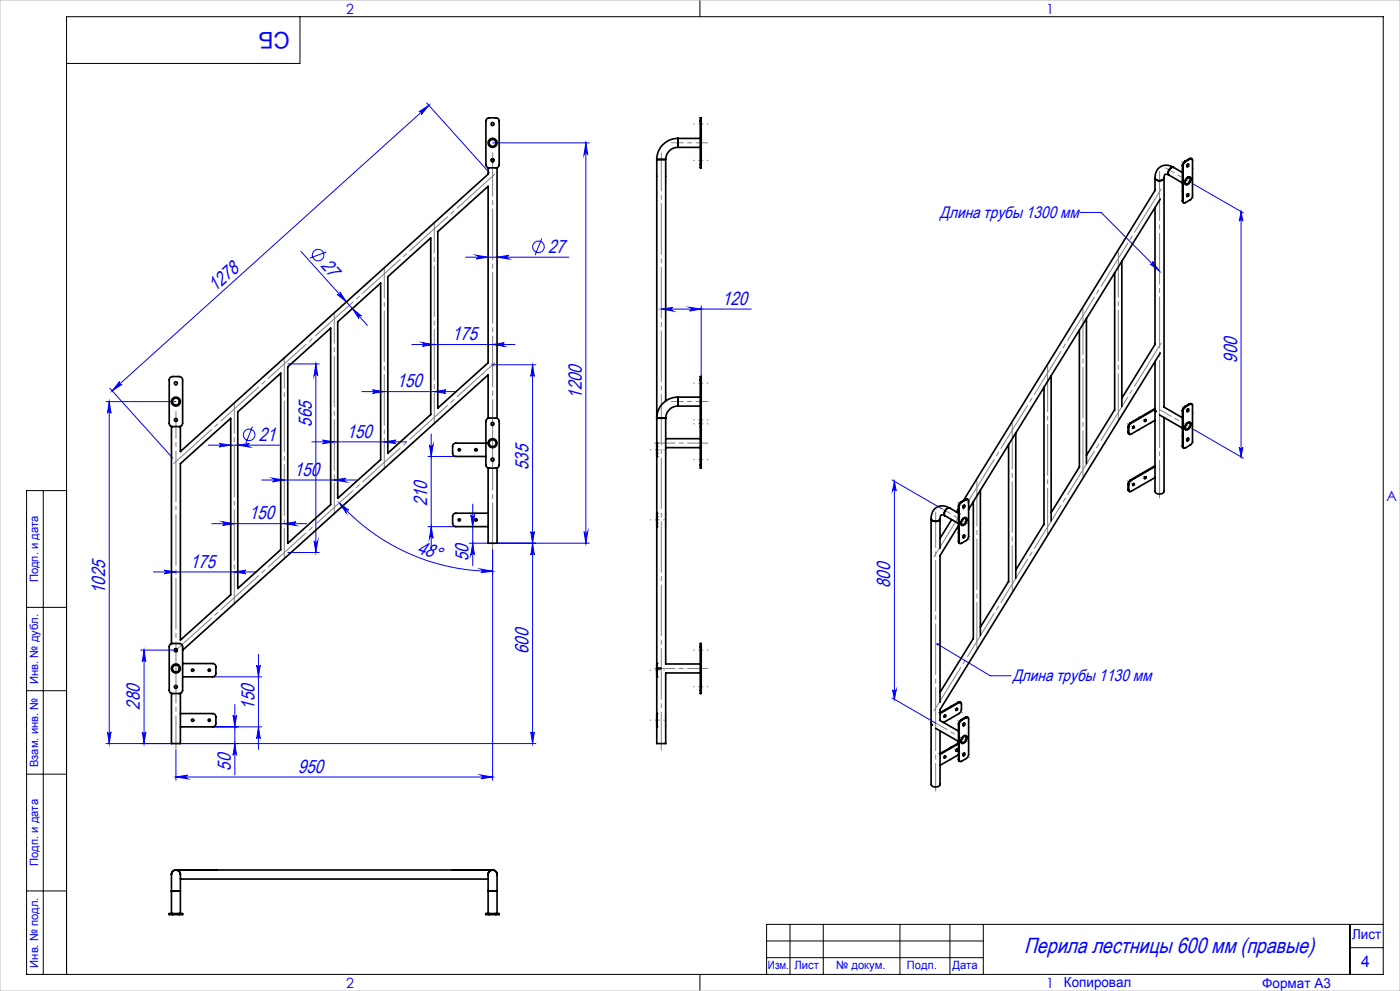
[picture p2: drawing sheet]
<svg xmlns="http://www.w3.org/2000/svg" width="420mm" height="297mm" viewBox="0 0 420 297" stroke-linecap="round" stroke-linejoin="round" font-family="sans-serif">
<g fill="none" stroke="#00f" stroke-width=".3">
<path d="M125.7 33.5l3-1.9-2.3 2.7a.54 .54 0 0 0 0-.7 .54 .54 0 0 0-.7-.1zM128 30.8l18.9 21M128.7 31.6l-95 85.5M147.8 42.8h29M175.8 42.8l.5 3.5a.55 .55 0 0 0-.5-.5 .55 .55 0 0 0-.6 .5zM175.8 42.8v120M358.1 55.2l14.9 8.6M90.3 75.3l19.9 22.2M97.9 75.5l-4.9 1.9M139.7 77.1h31M142.9 76.5l3.5 .6-3.5 .5a.55 .55 0 0 0 .5-.5 .55 .55 0 0 0-.5-.6zM149.1 77.1l3.5-.6a.55 .55 0 0 0-.5 .6 .55 .55 0 0 0 .5 .5z"/>
<path d="M162.5 71.5l-2 4.9M324.1 63.7h6.2l17.5 17.5M345 79.1a.52 .52 0 0 0 .8 0 .52 .52 0 0 0 0-.7l2 2.8zM372.3 63.4v73.5M372.3 63.4l.6 2.9a.54 .54 0 0 0-.6-.5 .54 .54 0 0 0-.5 .5zM101.2 88.3a.55 .55 0 0 0 .7 0 .55 .55 0 0 0 .1-.8l1.9 3zM105.7 92.5l2.7 2.2a.54 .54 0 0 0-.7 0 .54 .54 0 0 0 0 .8zM198.4 92.6h27M198.4 92.6l3.5-.5a.55 .55 0 0 0-.5 .6 .55 .55 0 0 0 .5 .5zM206.9 92.1l3.5 .5-3.5 .6a.55 .55 0 0 0 .5-.5 .55 .55 0 0 0-.5-.6zM210.4 91.6v21.3M33 116.4l18.9 20.9"/>
<path d="M35.9 114.4a.55 .55 0 0 0 0 .7 .55 .55 0 0 0 .7 .1l-2.9 1.9zM86.4 109.1h9.4M94.8 109.1v56.5M94.8 109.1l.5 3.5a.55 .55 0 0 0-.5-.5 .55 .55 0 0 0-.6 .5zM108.5 117.4h28.5M111.8 116.8l3.5 .6-3.5 .5a.53 .53 0 0 0 .5-.5 .53 .53 0 0 0-.5-.6zM123.5 103.3h31M126.8 102.7l3.5 .6-3.5 .5a.55 .55 0 0 0 .5-.6 .55 .55 0 0 0-.5-.5zM130.3 117.4l3.5-.6a.53 .53 0 0 0-.5 .6 .53 .53 0 0 0 .5 .5zM147.8 109.3h13M147.8 103.3l3.5-.6a.55 .55 0 0 0-.5 .5 .55 .55 0 0 0 .5 .6zM159.8 109.3l.5 3.5a.53 .53 0 0 0-.5-.5 .53 .53 0 0 0-.6 .5z"/>
<path d="M159.8 109.3v113.5M31.8 120.4h21M32.8 120.4l.5 3.5a.53 .53 0 0 0-.5-.5 .53 .53 0 0 0-.6 .5zM32.8 120.4v102.4M62.5 133.4h21.4M65.7 132.9l3.5 .5-3.5 .5a.53 .53 0 0 0 .5-.5 .53 .53 0 0 0-.5-.5zM71.3 133.4l3.5-.5a.53 .53 0 0 0-.5 .5 .53 .53 0 0 0 .5 .5zM75.7 127.8l-1.9 5M93.6 132.4h28.4M96.8 131.9l3.5 .5-3.5 .6a.53 .53 0 0 0 .5-.6 .53 .53 0 0 0-.5-.5zM115.3 132.4l3.5-.5a.53 .53 0 0 0-.6 .5 .53 .53 0 0 0 .6 .6zM128.4 136.8h8.4"/>
<path d="M128.8 133.3a.55 .55 0 0 0 .6 .5 .55 .55 0 0 0 .5-.5l-.5 3.5zM129.4 130.1v34.4M358.1 128.7l14.9 8.6M371.8 134.1a.54 .54 0 0 0 .5 .4 .54 .54 0 0 0 .6-.4l-.6 2.8zM63.5 156.9h28.5M66.8 156.4l3.5 .5-3.5 .6a.55 .55 0 0 0 .5-.6 .55 .55 0 0 0-.5-.5zM78.5 143.9h28.5M81.8 143.3l3.5 .6-3.5 .5a.55 .55 0 0 0 .5-.5 .55 .55 0 0 0-.5-.6zM85.3 156.9l3.5-.5a.55 .55 0 0 0-.5 .5 .55 .55 0 0 0 .5 .6zM100.3 143.9l3.5-.6a.55 .55 0 0 0-.5 .6 .55 .55 0 0 0 .5 .5zM101.8 150.7l2.8 2.2a.54 .54 0 0 0-.7 0 .54 .54 0 0 0-.1 .7zM101.8 150.7a62 62 0 0 0 46 20.5"/>
<path d="M128.4 157.8h8.4M129.4 157.8l.5 3.5a.55 .55 0 0 0-.5-.5 .55 .55 0 0 0-.6 .5zM141.3 154.3a.55 .55 0 0 0 .5 .5 .55 .55 0 0 0 .5-.5l-.5 3.5zM141.8 151.1v18.4M159.2 159.3a.53 .53 0 0 0 .6 .5 .53 .53 0 0 0 .5-.5l-.5 3.5zM175.2 159.3a.55 .55 0 0 0 .6 .5 .55 .55 0 0 0 .5-.5l-.5 3.5zM267.6 143.8l14.9 8.6M268.3 144.2v65.4M268.3 144.2l.6 2.9a.56 .56 0 0 0-.6-.4 .56 .56 0 0 0-.5 .4zM46 171.4h31M49.3 170.9l3.5 .5-3.5 .5a.53 .53 0 0 0 .5-.5 .53 .53 0 0 0-.5-.5zM70.3 171.4l3.5-.5a.53 .53 0 0 0-.5 .5 .53 .53 0 0 0 .5 .5z"/>
<path d="M86.4 165.6h9.4M94.2 162.1a.55 .55 0 0 0 .6 .5 .55 .55 0 0 0 .5-.5l-.5 3.5zM140.8 162.8h5.6M141.8 162.8l.5 3.5a.55 .55 0 0 0-.5-.5 .55 .55 0 0 0-.5 .5zM144.3 170.6l3.5 .6-3.5 .4a.53 .53 0 0 0 .5-.5 .53 .53 0 0 0-.5-.5zM147.8 164.8v69.1M149.1 162.8h27.7M159.8 162.8l.5 3.5a.53 .53 0 0 0-.5-.5 .53 .53 0 0 0-.6 .5zM42.2 194.8h10.6M43.2 194.8l.5 3.6a.53 .53 0 0 0-.5-.6 .53 .53 0 0 0-.5 .6zM43.2 194.8v28M77 199.4a.53 .53 0 0 0 .5 .4 .53 .53 0 0 0 .6-.4l-.6 3.4z"/>
<path d="M77.5 196.1v28.5M281.3 193l15.8 9.5h6.2M32.2 219.4a.53 .53 0 0 0 .6 .5 .53 .53 0 0 0 .5-.5l-.5 3.4zM42.7 219.4a.53 .53 0 0 0 .5 .5 .53 .53 0 0 0 .5-.5l-.5 3.4zM63.8 217.8h14.7M63.8 202.8h14.7M69.9 214.3a.53 .53 0 0 0 .5 .6 .53 .53 0 0 0 .6-.6l-.6 3.5zM70.4 211.1v21.1M77.5 217.8l.6 3.6a.53 .53 0 0 0-.6-.6 .53 .53 0 0 0-.5 .6zM159.2 219.4a.53 .53 0 0 0 .6 .5 .53 .53 0 0 0 .5-.5l-.5 3.4zM267.6 209.2l13.1 7.5M267.8 206.7a.58 .58 0 0 0 .5 .4 .58 .58 0 0 0 .6-.4l-.6 2.9z"/>
<path d="M31.8 222.8h19.6M52.8 232.9l3.5-.6a.55 .55 0 0 0-.5 .5 .55 .55 0 0 0 .5 .6zM52.8 224.9v9M52.8 232.9h95M54.1 222.8h106.7M70.4 222.8l.6 3.5a.53 .53 0 0 0-.6-.5 .53 .53 0 0 0-.5 .5zM144.3 232.3l3.5 .6-3.5 .5a.55 .55 0 0 0 .5-.6 .55 .55 0 0 0-.5-.5z"/>
<circle cx="95.4" cy="76.5" r="1.73"/>
<circle cx="161.5" cy="74" r="1.73"/>
<circle cx="74.7" cy="130.3" r="1.73"/>
</g>
<path d="M147.3 109.3h1M147.4 109l.7 .7M147.8 108.8v1M148.1 109l-.7 .7M52.3 194.8h1M52.4 194.5l.7 .7M52.8 194.3v1.1M53.1 194.5l-.7 .7" fill="none" stroke="#c0c0c0" stroke-width=".7" stroke-linecap="butt"/>
<g fill="none" stroke="#808080" stroke-width=".3" stroke-dasharray="15.2 1.3 1.3 1.3" stroke-dashoffset="15">
<path d="M208.1 37.2h4.3M208.1 48.1h4.3M354.4 48.4l3.7 2.2M354.4 57.3l3.7 2.2M208.1 114.8h4.3M199.3 134.8h-4.3M208.1 127h4.3M208.1 137.7h4.3M208.1 125.8h4.3M341.8 129.1l-3.7-2.2M345.3 127l-3.7-2.1M354.4 121.8l3.7 2.2"/>
<path d="M354.4 130.6l3.7 2.1M199.3 155.8h-4.3M287.2 150.7l3.7 2.1M287.2 159.6l3.7 2.2M341.8 146.2l-3.7-2.1M345.3 144.2l-3.7-2.2M208.1 194.8h4.3M199.3 215.8h-4.3M199.3 200.8h-4.3M208.1 205.8h4.3M285.2 215.6l-3.7-2.1M287.2 216l3.7 2.1"/>
<path d="M288.8 213.6l-3.7-2.1M285.2 227.9l-3.7-2.1M287.2 225l3.7 2.1M288.8 225.8l-3.7-2.1"/>
</g>
<path d="M201.4 42.8h11M201.4 120.3h11" fill="none" stroke="#808080" stroke-width=".3" stroke-dasharray="15.2 1.3 1.3 1.3" stroke-dashoffset="11.6"/>
<path d="M196.4 132.8h16M196.4 200.3h16" fill="none" stroke="#808080" stroke-width=".3" stroke-dasharray="15.2 1.3 1.3 1.3" stroke-dashoffset="9.1"/>
<path d="M198.4 224.8v-179" fill="none" stroke="#808080" stroke-width=".3" stroke-dasharray="15.2 1.3 1.3 1.3" stroke-dashoffset="3.8"/>
<path d="M280.7 216.7v-63.2" fill="none" stroke="#808080" stroke-width=".3" stroke-dasharray="15.2 1.3 1.3 1.3" stroke-dashoffset="4.6"/>
<path d="M335.5 125.6v-50.1M314.3 159.9v-50.1M324.9 142.8v-50.2M303.7 177.1v-50.2M293.1 194.2v-50.1" fill="none" stroke="#808080" stroke-width=".3" stroke-dasharray="15.2 1.3 1.3 1.3" stroke-dashoffset="1.6"/>
<path d="M347.9 149.3v-26.5" fill="none" stroke="#808080" stroke-width=".3" stroke-dasharray="15.2 1.3 1.3 1.3" stroke-dashoffset="3.9"/>
<path d="M349.7 50.3l8.4 4.9M282.5 152.4l8.4 4.9" fill="none" stroke="#808080" stroke-width=".3" stroke-dasharray="15.2 1.3 1.3 1.3" stroke-dashoffset="12.3"/>
<path d="M347.9 122.8l10.2 5.9M280.7 216.7l10.2 5.9" fill="none" stroke="#808080" stroke-width=".3" stroke-dasharray="15.2 1.3 1.3 1.3" stroke-dashoffset="11.2"/>
<path d="M51.3 139.7l98-88.2M279.6 167.8l69.3-112.1M51.3 196.2l98-88.2M279.6 213.9l69.3-112" fill="none" stroke="#808080" stroke-width=".3" stroke-dasharray="15.2 1.3 1.3 1.3" stroke-dashoffset="-1.1"/>
<path d="M347.9 122.8v-71.4" fill="none" stroke="#808080" stroke-width=".3" stroke-dasharray="15.2 1.3 1.3 1.3" stroke-dashoffset=".5"/>
<path d="M280.7 237.1v-20.4" fill="none" stroke="#808080" stroke-width=".3" stroke-dasharray="15.2 1.3 1.3 1.3" stroke-dashoffset="7"/>
<path d="M52.8 200.3v-77" fill="none" stroke="#808080" stroke-width=".3" stroke-dasharray="15.2 1.3 1.3 1.3" stroke-dashoffset="7.2"/>
<path d="M130.3 127.1v-60.5M100.3 154.1v-60.5M115.3 140.6v-60.5M85.3 167.6v-60.5M70.3 181.1v-60.5" fill="none" stroke="#808080" stroke-width=".3" stroke-dasharray="15.2 1.3 1.3 1.3" stroke-dashoffset="5.9"/>
<path d="M147.8 164.8v-32" fill="none" stroke="#808080" stroke-width=".3" stroke-dasharray="15.2 1.3 1.3 1.3" stroke-dashoffset="1.1"/>
<path d="M147.8 132.8v-87" fill="none" stroke="#808080" stroke-width=".3" stroke-dasharray="15.2 1.3 1.3 1.3" stroke-dashoffset="2.2"/>
<path d="M52.8 224.8v-24.5" fill="none" stroke="#808080" stroke-width=".3" stroke-dasharray="15.2 1.3 1.3 1.3" stroke-dashoffset="4.9"/>
<g fill="none" stroke="#000" stroke-width=".3">
<path d="M90 5v14h-70M210 0v5M13 147v145M20 147h-12v145h407v-287h-395v287M8 182h12M8 207h12M8 232h12M8 267h12M237 277v15M247 277v15M270 277v15M285 277v15"/>
<path d="M295 277v15M405 277v15M415 277h-185v15M210 292v5M230 282h65M230 287h65M405 284h10"/>
</g>
<path d="M0 0h420v297h-420z" fill="none" stroke="#c0c0c0" stroke-width=".3"/>
<g fill="#00f">
<path d="M281 192.9a.36 .36 0 0 0 .2 .5 .36 .36 0 0 0 .4-.4 .36 .36 0 0 0-.6-.2l.3 .2zM345.8 78.4l2 2.8-2.8-2.1a.52 .52 0 0 0 .8 0 .52 .52 0 0 0 0-.7z"/>
<path d="M43.2 194.8l.5 3.6a.53 .53 0 0 0-.5-.6 .53 .53 0 0 0-.5 .6zM42.7 219.4a.53 .53 0 0 0 .5 .5 .53 .53 0 0 0 .5-.5l-.5 3.4zM159.8 109.3l.5 3.5a.53 .53 0 0 0-.5-.5 .53 .53 0 0 0-.6 .5zM159.2 159.3a.53 .53 0 0 0 .6 .5 .53 .53 0 0 0 .5-.5l-.5 3.5z"/>
<path d="M105.7 92.5l2.7 2.2a.54 .54 0 0 0-.7 0 .54 .54 0 0 0 0 .8zM101.2 88.3a.55 .55 0 0 0 .7 0 .55 .55 0 0 0 .1-.8l1.9 3z"/>
<path d="M144.3 232.3l3.5 .6-3.5 .5a.55 .55 0 0 0 .5-.6 .55 .55 0 0 0-.5-.5zM52.8 232.9l3.5-.6a.55 .55 0 0 0-.5 .5 .55 .55 0 0 0 .5 .6z"/>
<path d="M142.9 76.5l3.5 .6-3.5 .5a.55 .55 0 0 0 .5-.5 .55 .55 0 0 0-.5-.6zM149.1 77.1l3.5-.6a.55 .55 0 0 0-.5 .6 .55 .55 0 0 0 .5 .5zM126.8 102.7l3.5 .6-3.5 .5a.55 .55 0 0 0 .5-.6 .55 .55 0 0 0-.5-.5zM147.8 103.3l3.5-.6a.55 .55 0 0 0-.5 .5 .55 .55 0 0 0 .5 .6z"/>
<path d="M81.8 143.3l3.5 .6-3.5 .5a.55 .55 0 0 0 .5-.5 .55 .55 0 0 0-.5-.6zM100.3 143.9l3.5-.6a.55 .55 0 0 0-.5 .6 .55 .55 0 0 0 .5 .5zM96.8 131.9l3.5 .5-3.5 .6a.53 .53 0 0 0 .5-.6 .53 .53 0 0 0-.5-.5zM115.3 132.4l3.5-.5a.53 .53 0 0 0-.6 .5 .53 .53 0 0 0 .6 .6z"/>
<path d="M111.8 116.8l3.5 .6-3.5 .5a.53 .53 0 0 0 .5-.5 .53 .53 0 0 0-.5-.6zM130.3 117.4l3.5-.6a.53 .53 0 0 0-.5 .6 .53 .53 0 0 0 .5 .5z"/>
<path d="M66.8 156.4l3.5 .5-3.5 .6a.55 .55 0 0 0 .5-.6 .55 .55 0 0 0-.5-.5zM85.3 156.9l3.5-.5a.55 .55 0 0 0-.5 .5 .55 .55 0 0 0 .5 .6z"/>
<path d="M65.7 132.9l3.5 .5-3.5 .5a.53 .53 0 0 0 .5-.5 .53 .53 0 0 0-.5-.5zM71.3 133.4l3.5-.5a.53 .53 0 0 0-.5 .5 .53 .53 0 0 0 .5 .5z"/>
<path d="M49.3 170.9l3.5 .5-3.5 .5a.53 .53 0 0 0 .5-.5 .53 .53 0 0 0-.5-.5zM70.3 171.4l3.5-.5a.53 .53 0 0 0-.5 .5 .53 .53 0 0 0 .5 .5z"/>
<path d="M198.4 92.6l3.5-.5a.55 .55 0 0 0-.5 .6 .55 .55 0 0 0 .5 .5zM206.9 92.1l3.5 .5-3.5 .6a.55 .55 0 0 0 .5-.5 .55 .55 0 0 0-.5-.6z"/>
<path d="M125.7 33.5l3-1.9-2.3 2.7a.54 .54 0 0 0 0-.7 .54 .54 0 0 0-.7-.1zM35.9 114.4a.55 .55 0 0 0 0 .7 .55 .55 0 0 0 .7 .1l-2.9 1.9z"/>
<path d="M175.2 159.3a.55 .55 0 0 0 .6 .5 .55 .55 0 0 0 .5-.5l-.5 3.5zM175.8 42.8l.5 3.5a.55 .55 0 0 0-.5-.5 .55 .55 0 0 0-.6 .5zM32.2 219.4a.53 .53 0 0 0 .6 .5 .53 .53 0 0 0 .5-.5l-.5 3.4zM32.8 120.4l.5 3.5a.53 .53 0 0 0-.5-.5 .53 .53 0 0 0-.6 .5zM129.4 157.8l.5 3.5a.55 .55 0 0 0-.5-.5 .55 .55 0 0 0-.6 .5zM128.8 133.3a.55 .55 0 0 0 .6 .5 .55 .55 0 0 0 .5-.5l-.5 3.5z"/>
<path d="M94.2 162.1a.55 .55 0 0 0 .6 .5 .55 .55 0 0 0 .5-.5l-.5 3.5zM94.8 109.1l.5 3.5a.55 .55 0 0 0-.5-.5 .55 .55 0 0 0-.6 .5z"/>
<path d="M267.8 206.7a.58 .58 0 0 0 .5 .4 .58 .58 0 0 0 .6-.4l-.6 2.9zM268.3 144.2l.6 2.9a.56 .56 0 0 0-.6-.4 .56 .56 0 0 0-.5 .4z"/>
<path d="M371.8 134.1a.54 .54 0 0 0 .5 .4 .54 .54 0 0 0 .6-.4l-.6 2.8zM372.3 63.4l.6 2.9a.54 .54 0 0 0-.6-.5 .54 .54 0 0 0-.5 .5z"/>
<path d="M159.8 162.8l.5 3.5a.53 .53 0 0 0-.5-.5 .53 .53 0 0 0-.6 .5zM159.2 219.4a.53 .53 0 0 0 .6 .5 .53 .53 0 0 0 .5-.5l-.5 3.4zM141.3 154.3a.55 .55 0 0 0 .5 .5 .55 .55 0 0 0 .5-.5l-.5 3.5zM141.8 162.8l.5 3.5a.55 .55 0 0 0-.5-.5 .55 .55 0 0 0-.5 .5zM69.9 214.3a.53 .53 0 0 0 .5 .6 .53 .53 0 0 0 .6-.6l-.6 3.5zM70.4 222.8l.6 3.5a.53 .53 0 0 0-.6-.5 .53 .53 0 0 0-.5 .5zM77 199.4a.53 .53 0 0 0 .5 .4 .53 .53 0 0 0 .6-.4l-.6 3.4zM77.5 217.8l.6 3.6a.53 .53 0 0 0-.6-.6 .53 .53 0 0 0-.5 .6z"/>
<path d="M101.8 150.7l2.8 2.2a.54 .54 0 0 0-.7 0 .54 .54 0 0 0-.1 .7zM144.3 170.6l3.5 .6-3.5 .4a.53 .53 0 0 0 .5-.5 .53 .53 0 0 0-.5-.5z"/>
</g>
<g fill="none" stroke="#000" stroke-width=".5">
<path d="M146 35.6l.8-.3h2a.96 .96 0 0 1 1 1v13a.96 .96 0 0 1-1 1h-2a.96 .96 0 0 1-1-1v-13zM210.1 36.3v-.2a.51 .51 0 0 1 .3-.8v1M210.1 36.3h.3M210.1 36.3v13M210.4 36.3v13M146.4 50.3v1.9l-92.3 83.1v-7.5M147.4 47.8h.7M149.1 50.3v75.1M197 47.8v175h2.7v-21.1h10.4M197 47.8h2.7M199.7 47.8v72.4M203.4 44.2a3.7 3.7 0 0 0-3.7 3.6"/>
<path d="M203.4 41.5a6.4 6.4 0 0 0-6.4 6.3M203.4 41.5v2.7M203.4 41.5h6.7M203.4 44.2h6.7M210.1 49.3v1h.3v-1M210.1 49.3h.3M346.5 53.4a1.58 1.58 0 0 0 2.7 0M346.5 53.4v3.7l-57.4 92.9M348.1 59.7l-57.5 92.9M349.2 53.4v68.6l5.5 3.2M350.7 52.5l-.1-.1a.83 .83 0 0 0-1.1-.1 .83 .83 0 0 0-.3 1.1M350.7 52.5l4 2.3"/>
<path d="M352.1 50.2a3.5 3.5 0 0 0-3.9-.3 3.5 3.5 0 0 0-1.7 3.5M352.1 50.2a1.55 1.55 0 0 0-1.4 2.3M352.1 50.2l2.6 1.5M354.7 49.6l.2 .1M354.7 49.6v10.6M354.9 49.7v10.6M355.4 48.4l-.6 .7-.1 .5M355.4 48.4l.2 .1M355.6 48.5l-.6 .7-.1 .5M355.9 53.5a.79 .79 0 0 1 1.2-.4 .79 .79 0 0 1 .1 1.2l-.4 .6a.76 .76 0 0 1-1.1 .5 .76 .76 0 0 1-.2-1.1zM356.2 58.3l.1-.2a.35 .35 0 0 1 .3 .5 .35 .35 0 0 1-.6 .1zM356.2 53.4a.56 .56 0 0 1 .8 0 .56 .56 0 0 1 0 .9l-.3 .4a.61 .61 0 0 1-1 .3 .61 .61 0 0 1 0-1z"/>
<path d="M356.2 49.3a.28 .28 0 0 1 .5 0 .28 .28 0 0 1-.1 .4 .28 .28 0 0 1-.3 .3 .28 .28 0 0 1-.3-.3zM356.4 49.2l-.4 .7M356.4 58.1l-.4 .7M356.8 47.6h.7M356.8 47.6l.2 .1M356.8 47.6l-1.4 .8M357 47.7a.44 .44 0 0 1 .5-.1 .44 .44 0 0 1 .3 .5v10.7l-.6 1-1.6 .9a.42 .42 0 0 1-.5 .1 .42 .42 0 0 1-.2-.5M357 47.7l-1.4 .8M131.3 69.4l15.1-13.6v52.9l-15.1 13.6zM336.6 78.3v43.5M346.5 62.2v41.1M354.7 60.2l.4 .6"/>
<path d="M354.7 60.2l.2 .1M101.3 96.4l12.9-11.6v53l-12.9 11.5zM116.3 82.9l12.9-11.6v52.9l-12.9 11.6zM323.8 98.9v41.2M325.9 95.5v43.5M334.4 81.7v41.2M51 113.1l.8-.2h2a1.02 1.02 0 0 1 1 .9v13.1a1.02 1.02 0 0 1-1 .9h-2a.97 .97 0 0 1-1-.9v-13.1zM86.3 110l12.9-11.6v52.8l-12.9 11.6zM203.4 119a6.1 6.1 0 0 0-6.3 6.3h2.6M203.4 119v2.7M203.4 119h6.7M210.1 113.8v-.1a.51 .51 0 0 1 .3-.8v.9"/>
<path d="M210.1 113.8v13.1M210.1 113.8h.3M210.4 113.8v13.1M313.2 116.1v41.2M315.3 112.6v43.5M346.5 108.3v39a1.58 1.58 0 0 0 2.7 0v-22.2M346.5 103.2l-9.9 16.1M348.1 105.8l-66.1 106.8v3.3l5.5 3.2M51.4 127.8v65.1M54.1 139l15.1-13.6v52.9l-15.1 13.5zM71.3 123.4l12.9-11.5v52.8l-12.9 11.7zM145.8 132.8h-9a.96 .96 0 0 0-1 1v2a.96 .96 0 0 0 1 1h9"/>
<path d="M146 125.6l.8-.3h2a1.02 1.02 0 0 1 1 1v13a.96 .96 0 0 1-1 1h-2a.96 .96 0 0 1-1-1v-13zM146.4 125.4v-13l-91.6 82.5M197 132.8v1M197 132.8h.1M197 136.8h.1M197 135.8v1M197 133.8h.1M197 135.8h.1M199.7 131.5h10.4M199.7 134.2h10.4M199.7 125.3v73.7h10.4M203.4 121.7a3.7 3.7 0 0 0-3.7 3.6"/>
<path d="M203.4 121.7h6.7M210.1 139.3v1h.3v-1M210.1 126.9v.9M210.1 127.8h.3M210.1 127.8v11.5M210.1 139.3h.3M210.1 126.9h.3M210.4 126.9v.9M210.4 127.8v11.5M302.6 133.2v41.2M304.7 129.7v43.6M323.8 139.9l-8.5 13.7"/>
<path d="M334.4 122.8l-8.5 13.7M338.4 129.6l.4 .6M338.4 127.9v1.7M338.4 127.9l.2 .2M338.4 129.6l.2 .1M338.6 128.1v1.6M339.1 126.7l-.6 .7-.1 .5M339.1 126.7l.2 .2M339.3 126.9l-.6 .7-.1 .5M340 127.8l.2-.1 .1 .3-.4 .4-.1-.2zM340.1 127.8l-.3 .5M340.1 127.8h.1"/>
<path d="M343.5 125.8h.3l-.2 .5a.25 .25 0 0 1-.3-.2 .25 .25 0 0 1 .2-.3zM343.6 125.7l-.3 .5M346.5 126l-7.2 4.1a.42 .42 0 0 1-.5 .1 .42 .42 0 0 1-.2-.5M346.5 122.8l.4 .5M346.5 139.8l-7.2 4.2M346.5 139.6l-7.4 4.3M346.5 122.7l-7.2 4.2M346.5 122.4l-7.4 4.3M347.8 124.4l6.9 3.9M354.7 133.7l.4 .6M354.7 123.1v10.6M354.7 123.1l.2 .1"/>
<path d="M354.7 133.7l.2 .1M354.9 123.2v10.6M355.4 121.8l-.6 .8-.1 .5M355.4 121.8l.2 .2M355.6 122l-.6 .7-.1 .5M356 126.9a.76 .76 0 0 1 1.1-.3 .76 .76 0 0 1 .1 1.1l-.3 .6a.82 .82 0 0 1-1.3 .5 .82 .82 0 0 1 0-1.3zM356 127.1a.57 .57 0 0 1 .9-.3 .57 .57 0 0 1 .1 .9l-.2 .4a.59 .59 0 0 1-.6 .5 .59 .59 0 0 1-.6-.7zM356.2 131.4a.28 .28 0 0 1 .5 0 .28 .28 0 0 1-.1 .4 .28 .28 0 0 1-.3 .3 .28 .28 0 0 1-.3-.3zM356.2 122.7l.1-.1a.35 .35 0 0 1 .3 .5 .35 .35 0 0 1-.6 .1zM356.4 122.6l-.4 .7M356.4 131.3l-.4 .7M356.8 121l.7 .1"/>
<path d="M356.8 121l.2 .1M356.8 121l-1.4 .8M357 121.1a.44 .44 0 0 1 .5 0 .44 .44 0 0 1 .3 .5v10.8l-.6 .9-1.6 .9a.44 .44 0 0 1-.5 .1 .44 .44 0 0 1-.2-.5M357 121.1l-1.4 .9M146.4 153.8h-9.6a.97 .97 0 0 0-1 1v2a1.02 1.02 0 0 0 1 1h9.6M146.4 140.3v22.5h2.7v-22.5M197 157.8h.1M197 156.8v1M197 153.8h.1M197 153.8v1M197 156.8h.1M197 154.8h.1"/>
<path d="M279.3 155.5v79.6a1.54 1.54 0 0 0 2.7 0v-16.1M279.3 155.5a1.54 1.54 0 0 0 2.7 0M282 155.5v8.9M283.5 154.6a.88 .88 0 0 0-1.1-.3 .88 .88 0 0 0-.4 1.2M283.5 154.6l4 2.3M284.9 152.3a3.5 3.5 0 0 0-3.8-.3 3.5 3.5 0 0 0-1.8 3.5M284.9 152.3a1.56 1.56 0 0 0-1.4 2.3M284.9 152.3l2.6 1.5M285.5 155.7l-3.5 5.7M287.5 157.5l-5.5 9v44M287.5 152.4l-.6 1.1M287.5 151.7v10.6"/>
<path d="M287.5 151.7l.3 .1M287.8 151.8v10.6M288.3 150.5l-.6 .7-.2 .5M288.3 150.5l.2 .1M288.5 150.6l-.6 .7-.1 .5M288.8 155.5a.74 .74 0 0 1 1.1-.3 .74 .74 0 0 1 .1 1.1l-.3 .6a.8 .8 0 0 1-1.1 .6 .8 .8 0 0 1-.3-1.3zM289.1 151.5l.1-.1a.35 .35 0 0 1 .2 .5 .35 .35 0 0 1-.5 .1zM289.1 155.5a.57 .57 0 0 1 .8 .1 .57 .57 0 0 1-.1 .8l-.3 .5a.6 .6 0 0 1-1 .2 .6 .6 0 0 1 .1-1zM289.2 151.4l-.3 .7M289.7 149.6l.7 .1M289.7 149.6l.2 .2M289.7 149.6l-1.4 .9"/>
<path d="M289.9 149.8a.44 .44 0 0 1 .5-.1 .44 .44 0 0 1 .2 .5v10.6l-.6 1.1-1.5 .9a.42 .42 0 0 1-.5 .1 .42 .42 0 0 1-.2-.5M289.9 149.8l-1.4 .8M292 150.4v41.2M294.1 146.9v43.6M313.2 157.1l-8.5 13.7M338.4 146.7l.4 .6M338.4 145.1l.2 .1M338.4 146.7l.2 .2M338.4 145.1v1.6M338.6 145.2v1.7M339.1 143.9l-.6 .7-.1 .5M339.1 143.9l.2 .1"/>
<path d="M339.3 144l-.6 .7-.1 .5M339.9 145.1l.4-.1-.4 .6zM340.1 144.9l-.3 .5M343.4 143h.1a.23 .23 0 0 1 .3 .1 .23 .23 0 0 1-.2 .3 .23 .23 0 0 1-.3-.1zM343.6 142.9l-.3 .5M343.6 142.9h.1M346.5 143.1l-7.2 4.1a.42 .42 0 0 1-.5 .1 .42 .42 0 0 1-.2-.4M287.5 162.3l.5 .6M287.5 162.3l.3 .1M289.1 160.5a.33 .33 0 0 1 .5 .2 .33 .33 0 0 1-.4 .4 .26 .26 0 0 1-.4 0 .26 .26 0 0 1 .1-.4zM289.2 160.4v.4l-.3 .3M302.6 174.2l-8.5 13.8"/>
<path d="M51 193.1l.6-.2h2.2a1.02 1.02 0 0 1 1 .9v13.1a1.02 1.02 0 0 1-1 1h-2a.97 .97 0 0 1-1-1v-13.1zM52.5 194.5l.6 .7M54.8 198.9h9a.96 .96 0 0 1 1 .9v2.1a.96 .96 0 0 1-1 .9h-9M197 198.9h.1M210.1 193.8v-.9h.3v.9M210.1 193.8v13.1M210.1 193.8h.3M210.4 193.8v13.1M292 191.4l-10 16.1M51.4 207.8v15h2.7v-15M54.1 213.9h9.7a.96 .96 0 0 1 1 .9v2a.96 .96 0 0 1-1 1h-9.7M197 217.8h.1"/>
<path d="M197 213.9h.1M197 202.8h.1M197 200.3h1.4M210.1 206.9v.1a.51 .51 0 0 0 .3 .9v-1M210.1 206.9h.3M279.3 216.7l.4 .6M280.7 218.3l6.8 3.9M283.3 214.5l.4-.1-.3 .6zM283.5 214.4l-.3 .4M283.5 214.3v.1M286.9 212.4l.2-.1a.29 .29 0 0 1 .1 .4 .29 .29 0 0 1-.4 .1zM287.1 212.3l-.3 .5"/>
<path d="M287.1 212.3h.1M287.5 210.4l.7 .1M287.5 210.4l.2 .2M287.5 210.4l-5.5 3.2M287.5 217l.3 .1M287.5 217v10.6M287.7 210.6a.44 .44 0 0 1 .5-.1 .44 .44 0 0 1 .2 .5v2l-.5 .7-4.9 2.8M287.7 210.6l-5.7 3.3M287.8 217.1v10.6M288.3 215.8l-.6 .7-.2 .5M288.3 215.8l.2 .1M288.5 215.9l-.6 .7-.1 .5"/>
<path d="M289.1 216.8a.28 .28 0 0 1 .4 0 .28 .28 0 0 1-.1 .4 .28 .28 0 0 1-.3 .3 .28 .28 0 0 1-.2-.3zM289.2 216.7v.4l-.3 .3M289.7 214.9l.7 .1M289.7 214.9l.2 .2M289.7 214.9l-1.4 .9M289.9 215.1a.42 .42 0 0 1 .5-.1 .42 .42 0 0 1 .2 .5v10.6l-.6 1.1-1.5 .9a.42 .42 0 0 1-.5 .1 .42 .42 0 0 1-.2-.5M289.9 215.1l-1.4 .8M283.4 226.7a.23 .23 0 0 1 .3 .1 .23 .23 0 0 1-.2 .3 .23 .23 0 0 1-.3-.1zM283.5 226.6l-.3 .5M287 224.6l.1-.1a.27 .27 0 0 1 .1 .5 .27 .27 0 0 1-.4 0zM287.1 224.5l-.3 .5M287.5 222.7l-5.5 3.1"/>
<path d="M287.5 227.6l.5 .6M287.5 226.2l-5.5 3.2M287.5 222.9l-5.5 3.2M287.5 222.7h.1M287.5 227.6l.3 .1M288.6 221a.78 .78 0 0 1 1.2-.6 .78 .78 0 0 1 .2 1.2l-.4 .8a.75 .75 0 0 1-1.1 .3 .75 .75 0 0 1-.2-1.1zM288.9 220.9a.59 .59 0 0 1 .9-.1 .59 .59 0 0 1 0 .9l-.3 .5a.6 .6 0 0 1-1 .2 .6 .6 0 0 1 .1-1zM289.1 225.8a.3 .3 0 0 1 .4 .1 .3 .3 0 0 1-.2 .4l-.1 .1a.23 .23 0 0 1-.3 .1 .23 .23 0 0 1 0-.4zM289.2 225.7v.4l-.3 .3M51.4 267.1v-2.5a5.5 5.5 0 0 1 .5-3.5 1.45 1.45 0 0 1 1.7 0 1.45 1.45 0 0 1 .5 1.7v4.3M51.4 267.1h2.7M51.4 267.1v6.7"/>
<path d="M51.8 273.8h-.2a.5 .5 0 0 0-.8 .3h1M51.8 274.1h2M51.8 273.8h2M51.8 273.8v.3M52.8 260.7h.1M52.8 260.7h95M53.8 273.8h.2a.5 .5 0 0 1 .8 .3h-1M53.8 273.8v.3M54.1 267.1v6.7M54.1 263.5h92.3M63.8 260.7h1M63.8 260.7h.1"/>
<path d="M64.8 260.7h.1M135.8 260.7h.1M135.8 260.7h1M136.8 260.7h.1M146.4 267.1h2.7M146.4 267.1v6.7M146.8 273.8h-.2a.5 .5 0 0 0-.8 .3h1M146.8 273.8v.3M146.8 274.1h2M146.8 273.8h2M147.8 260.7a1.86 1.86 0 0 1 1.3 2.6v3.8M147.8 260.7a1.86 1.86 0 0 0-1.4 2.6v3.8"/>
<path d="M147.8 260.7h.1M148.8 273.8h1v.3h-1M148.8 273.8v.3M149.1 267.1v6.7"/>
<circle cx="147.8" cy="37.2" r=".45"/>
<circle cx="147.8" cy="48.1" r=".46"/>
<circle cx="147.8" cy="42.8" r="1.01"/>
<circle cx="147.8" cy="42.8" r="1.34"/>
<circle cx="52.8" cy="114.9" r=".46"/>
<circle cx="52.8" cy="125.8" r=".45"/>
<circle cx="52.8" cy="120.3" r="1.04"/>
<circle cx="52.8" cy="120.4" r="1.34"/>
<circle cx="137.8" cy="134.8" r=".34"/>
<circle cx="142.8" cy="134.8" r=".35"/>
<circle cx="147.8" cy="127" r=".45"/>
<circle cx="147.8" cy="137.7" r=".45"/>
<circle cx="147.8" cy="132.8" r="1.01"/>
<circle cx="147.8" cy="132.8" r="1.34"/>
<circle cx="137.8" cy="155.8" r=".34"/>
<circle cx="142.8" cy="155.8" r=".35"/>
<circle cx="52.8" cy="194.8" r=".45"/>
<circle cx="52.8" cy="205.9" r=".45"/>
<circle cx="52.8" cy="200.4" r="1.04"/>
<circle cx="52.8" cy="200.3" r="1.34"/>
<circle cx="57.8" cy="200.8" r=".36"/>
<circle cx="57.8" cy="215.9" r=".35"/>
<circle cx="62.8" cy="200.8" r=".35"/>
<circle cx="62.8" cy="215.8" r=".34"/>
</g>
<text font-size="6.9" fill="#00f" x="86.9" y="9.4" transform="rotate(-180 86.9 9.4)">СБ</text>
<text font-size="6.6" fill="#00f" x="307.3" y="285.7">Перила лестницы 600 мм (правые)</text>
<g font-size="5.7" fill="#00f">
<text x="164.4" y="75.8">27</text>
<text x="96" y="79.8" transform="rotate(48 96 79.8)">27</text>
<text x="64.6" y="87.6" transform="rotate(-42 64.6 87.6)">1278</text>
<text x="216.6" y="91.4">120</text>
<text x="135.6" y="102">175</text>
<text x="371.1" y="108.7" transform="rotate(-90 371.1 108.7)">900</text>
<text x="119.1" y="116.1">150</text>
<text x="174.6" y="119.5" transform="rotate(-90 174.6 119.5)">1200</text>
<text x="93.6" y="127.9" transform="rotate(-90 93.6 127.9)">565</text>
<text x="104" y="131.2">150</text>
<text x="77.6" y="132.1">21</text>
<text x="88.2" y="142.6">150</text>
<text x="158.6" y="140.9" transform="rotate(-90 158.6 140.9)">535</text>
<text x="74.7" y="155.7">150</text>
<text x="128.2" y="151.7" transform="rotate(-90 128.2 151.7)">210</text>
<text x="124.9" y="165.6" transform="rotate(19 124.9 165.6)">48°</text>
<text x="57" y="170.2">175</text>
<text x="140.6" y="168.3" transform="rotate(-90 140.6 168.3)">50</text>
<text x="31.6" y="178" transform="rotate(-90 31.6 178)">1025</text>
<text x="267.1" y="176.3" transform="rotate(-90 267.1 176.3)">800</text>
<text x="158.6" y="196" transform="rotate(-90 158.6 196)">600</text>
<text x="42" y="212.7" transform="rotate(-90 42 212.7)">280</text>
<text x="76.3" y="212.7" transform="rotate(-90 76.3 212.7)">150</text>
<text x="69.2" y="231" transform="rotate(-90 69.2 231)">50</text>
<text x="89.5" y="231.6">950</text>
</g>
<g font-size="5" fill="#00f">
<text x="282" y="65.3">Длина трубы 1300 мм</text>
<text x="303.8" y="204.1">Длина трубы 1130 мм</text>
</g>
<text font-size="4.8" fill="#00f" x="408.3" y="289.7">4</text>
<g font-size="4.2" fill="#00f">
<text x="103.8" y="4.2">2</text>
<text x="313.8" y="4.2">1</text>
<text x="415.9" y="150.2">A</text>
<text x="103.8" y="296.2">2</text>
<text x="313.8" y="296.2">1</text>
</g>
<g font-size="4.1" fill="#00f">
<text x="405.6" y="281.5">Лист</text>
<text x="319.2" y="295.9">Копировал</text>
<text x="378.7" y="296">Формат А3</text>
</g>
<g font-size="3.4" fill="#00f">
<text x="11.4" y="174.5" transform="rotate(-90 11.4 174.5)">Подп. и дата</text>
<text x="11.4" y="205" transform="rotate(-90 11.4 205)">Инв. № дубл.</text>
<text x="11.4" y="229.9" transform="rotate(-90 11.4 229.9)">Взам. инв. №</text>
<text x="11.4" y="259.5" transform="rotate(-90 11.4 259.5)">Подп. и дата</text>
<text x="11.4" y="290" transform="rotate(-90 11.4 290)">Инв. № подл.</text>
<text x="230.4" y="290.4">Изм.</text>
<text x="238.3" y="290.4">Лист</text>
<text x="250.9" y="290.4">№ докум.</text>
<text x="272.1" y="290.4">Подп.</text>
<text x="285.7" y="290.5">Дата</text>
</g>
</svg>
